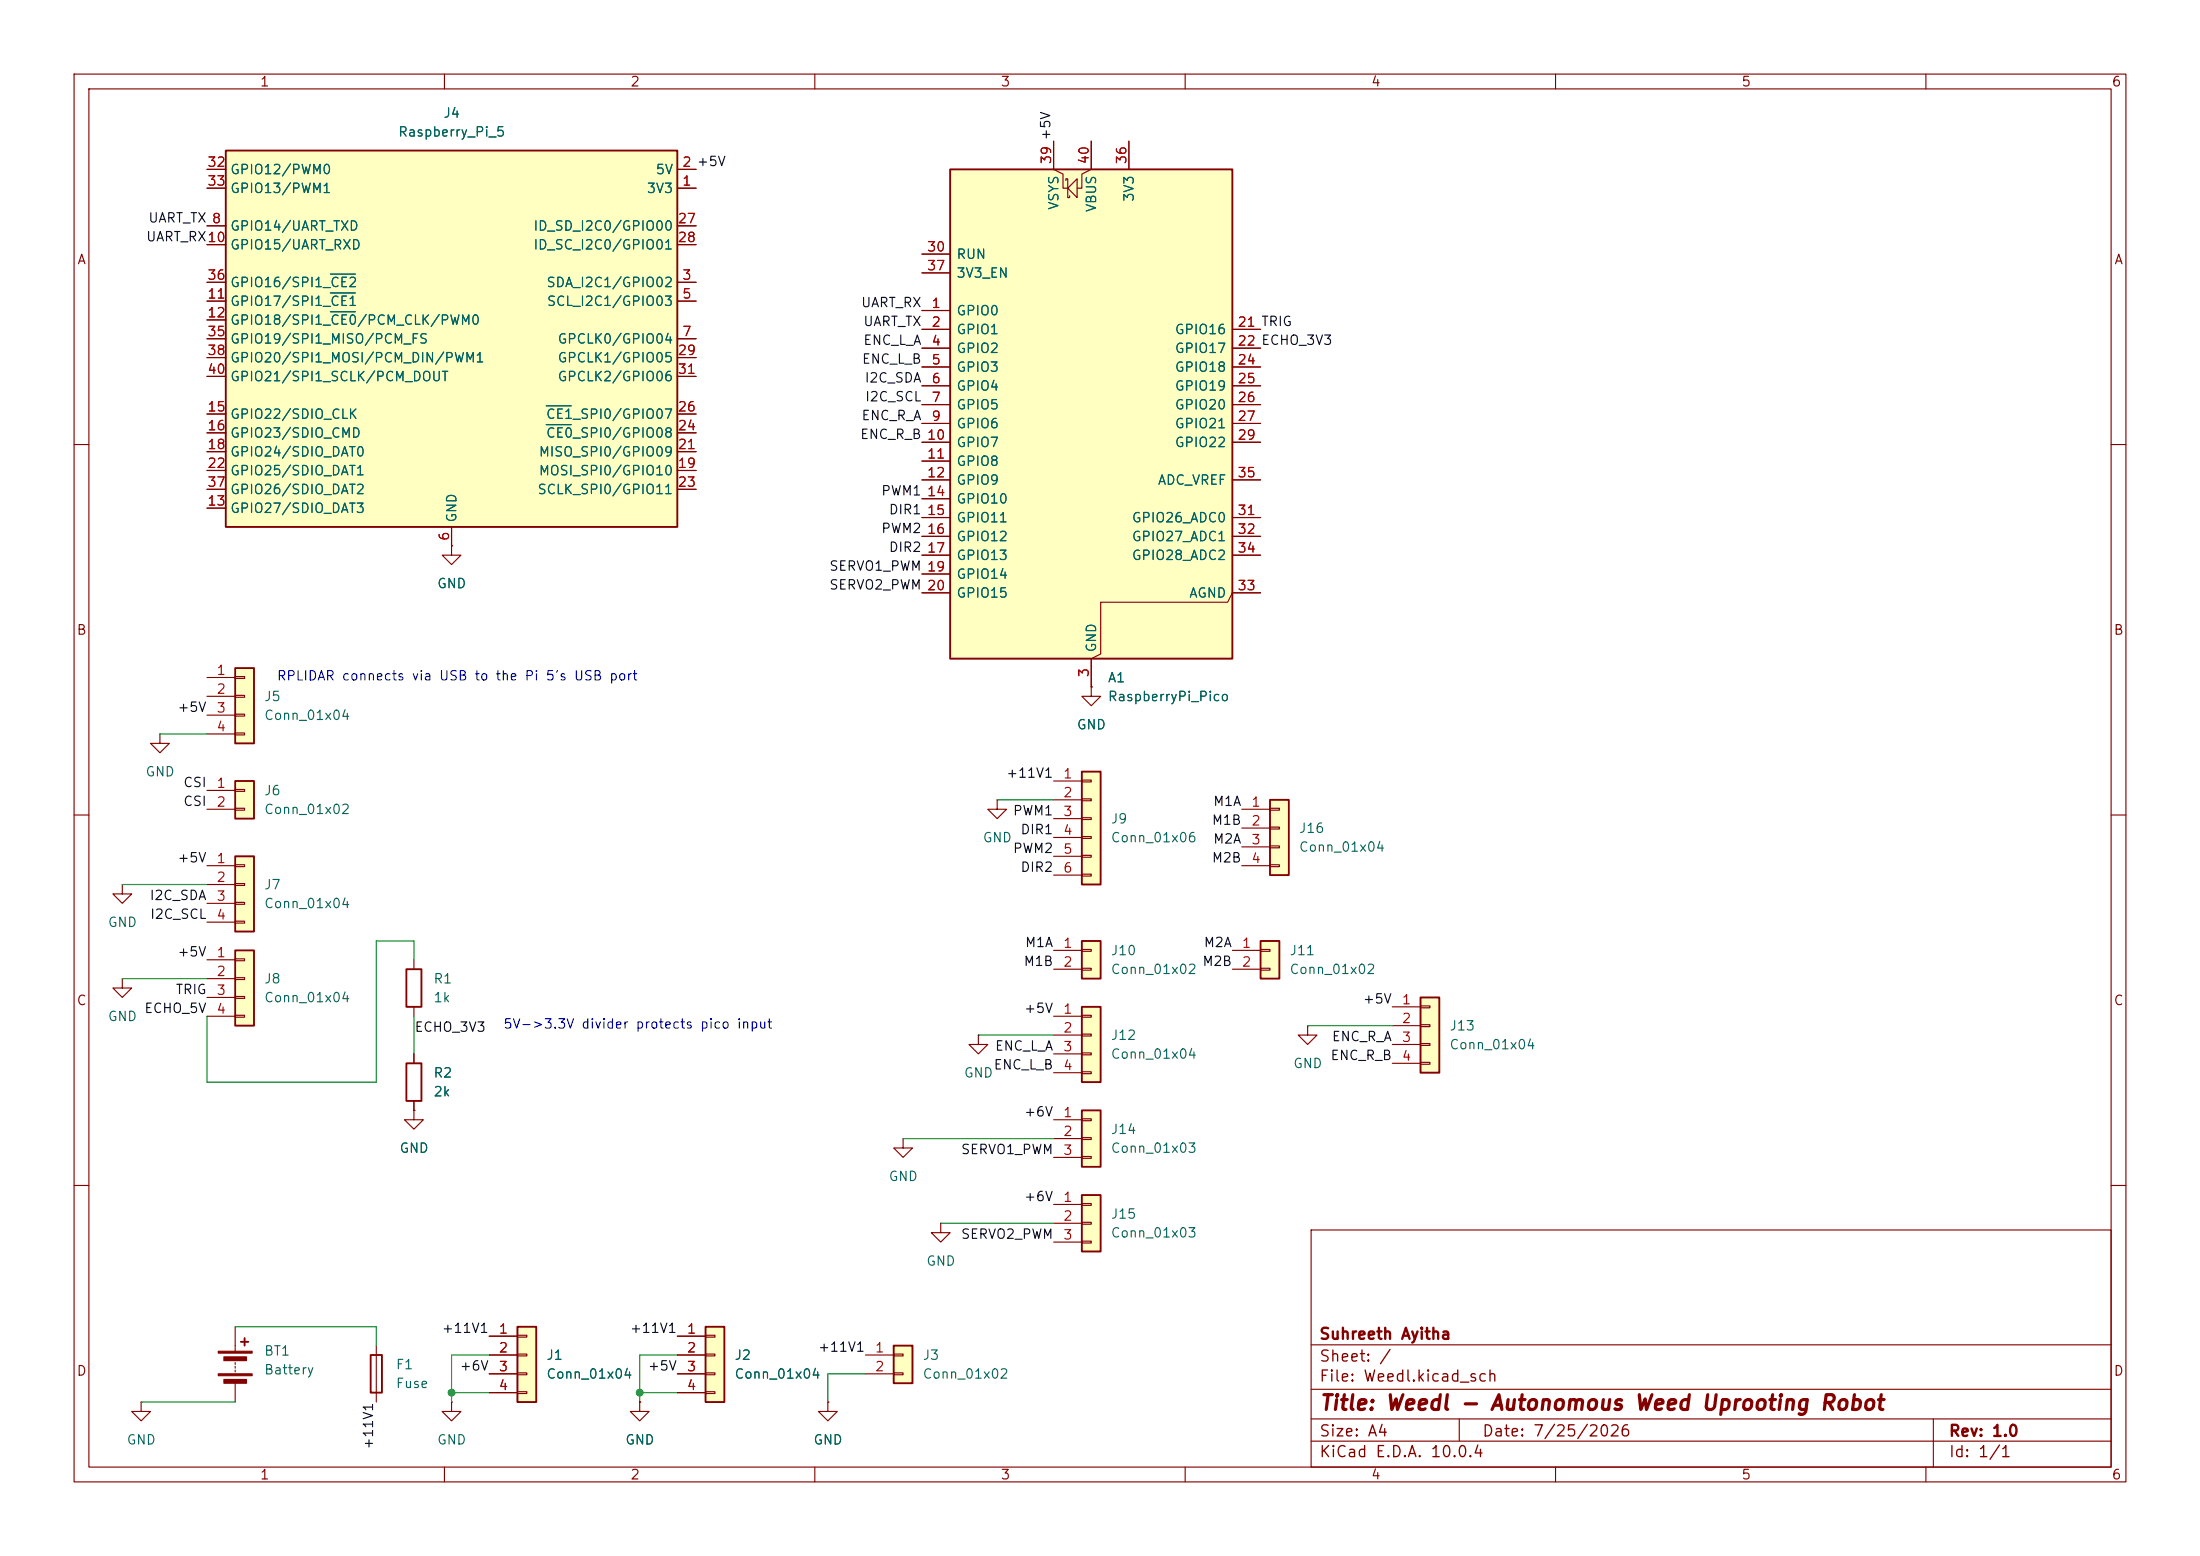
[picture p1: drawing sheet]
<svg xmlns="http://www.w3.org/2000/svg" width="297mm" height="210mm" viewBox="0 0 297 210" stroke-linecap="round" stroke-linejoin="round" font-family="sans-serif">
<g fill="none" stroke="#840000" stroke-width=".15">
<path d="M10 10h277v190h-277zM12 12h273v186h-273zM60 10v2M110 10v2M160 10v2M210 10v2M260 10v2M10 60h2M285 60h2M10 110h2M285 110h2M10 160h2"/>
<path d="M177 166h108v32h-108zM285 160h2M60 198v2M110 198v2M160 198v2M177 194.5h108M177 191.5h108M177 187.5h108M177 181.5h108M197 191.5v3M210 198v2M260 198v2"/>
<path d="M261 191.5v6.5"/>
</g>
<path d="M31.7 128.3h2.6v10.1h-2.6z" fill="#ffffc2"/>
<path d="M31.7 128.3h2.6v10.1h-2.6z" fill="none" stroke="#840000" stroke-width=".25"/>
<path d="M27.9 129.5h3.8M27.9 132.1h3.8M27.9 134.6h3.8M27.9 137.2h3.8M31.7 129.4h1.3v.3h-1.3zM31.7 132h1.3v.2h-1.3zM31.7 134.5h1.3v.2h-1.3zM31.7 137h1.3v.3h-1.3zM61 189.2v1.3h1.2l-1.2 1.3-1.3-1.3h1.3M61 189.2h.1M111.8 189.2v1.3h1.2l-1.2 1.3-1.3-1.3h1.3M111.8 189.2h.1" fill="none" stroke="#840000" stroke-width=".15"/>
<path d="M30.5 20.3h60.9v50.8h-60.9z" fill="#ffffc2"/>
<path d="M30.5 20.3h60.9v50.8h-60.9zM32.5 181.1h1M33 180.6v1M50 182.9h1.6v5.1h-1.6z" fill="none" stroke="#840000" stroke-width=".25"/>
<g fill="none" stroke="#840000" stroke-width=".15">
<path d="M27.9 25.4h2.6M27.9 22.9h2.6M27.9 38.1h2.6M27.9 30.5h2.6M27.9 33h2.6M91.4 25.4h2.6M91.4 22.9h2.6M91.4 38.1h2.6M91.4 30.5h2.6M91.4 33h2.6M27.9 40.6h2.6M27.9 45.7h2.6"/>
<path d="M27.9 43.2h2.6M27.9 55.9h2.6M27.9 58.4h2.6M27.9 48.3h2.6M27.9 50.8h2.6M91.4 40.6h2.6M91.4 45.7h2.6M91.4 55.9h2.6M91.4 58.4h2.6M91.4 48.3h2.6M91.4 50.8h2.6M27.9 68.6h2.6"/>
<path d="M27.9 61h2.6M27.9 63.5h2.6M27.9 66h2.6M61 71.1v2.6M91.4 61h2.6M91.4 63.5h2.6M91.4 66h2.6M134.6 108v1.2h1.3l-1.3 1.3-1.3-1.3h1.3M134.6 108h.1M31.7 179.1v3.3M19 189.2v1.3h1.3l-1.3 1.3-1.2-1.3h1.2M19 189.2h.1"/>
<path d="M31.7 183.9v.3M31.7 184.4v.3M31.7 184.9v.3M31.7 186.7v2.5M50.8 181.6v7.6"/>
</g>
<path d="M44.6 39.5h3.4M44.6 37h3.4M44.6 42.1h3.4M73.7 57.3h3.4M73.7 54.8h3.4" fill="none" stroke="#006464" stroke-width=".15"/>
<g fill="#840000" stroke="#840000" stroke-width=".15">
<path d="M29.5 182.4h4.5v.2h-4.5z"/>
<path d="M29.5 185.4h4.5v.3h-4.5z"/>
<path d="M30.2 183.1h3.1v.5h-3.1z"/>
<path d="M30.2 186.2h3.1v.5h-3.1z"/>
</g>
<path d="M31.7 90.2h2.6v10.1h-2.6z" fill="#ffffc2"/>
<path d="M31.7 90.2h2.6v10.1h-2.6z" fill="none" stroke="#840000" stroke-width=".25"/>
<path d="M61 73.7v1.2h1.2l-1.2 1.3-1.3-1.3h1.3M61 73.7h.1M21.6 99.1v1.2h1.3l-1.3 1.3-1.3-1.3h1.3M21.6 99.1h.1M27.9 91.4h3.8M27.9 94h3.8M27.9 96.5h3.8M27.9 99.1h3.8M31.7 91.3h1.3v.3h-1.3zM31.7 93.9h1.3v.2h-1.3zM31.7 96.4h1.3v.2h-1.3zM31.7 98.9h1.3v.3h-1.3z" fill="none" stroke="#840000" stroke-width=".15"/>
<path d="M31.7 115.6h2.6v10.1h-2.6z" fill="#ffffc2"/>
<path d="M31.7 115.6h2.6v10.1h-2.6z" fill="none" stroke="#840000" stroke-width=".25"/>
<path d="M27.9 116.8h3.8M27.9 119.4h3.8M31.7 116.7h1.3v.3h-1.3zM31.7 119.3h1.3v.2h-1.3zM27.9 121.9h3.8M27.9 124.5h3.8M31.7 121.8h1.3v.2h-1.3zM31.7 124.3h1.3v.3h-1.3z" fill="none" stroke="#840000" stroke-width=".15"/>
<path d="M146 135.9h2.6v10.2h-2.6z" fill="#ffffc2"/>
<path d="M146 135.9h2.6v10.2h-2.6z" fill="none" stroke="#840000" stroke-width=".25"/>
<path d="M142.2 137.2h3.8M142.2 139.7h3.8M146 137h1.3v.3h-1.3zM146 139.6h1.3v.2h-1.3zM142.2 142.2h3.8M142.2 144.8h3.8M146 142.1h1.3v.3h-1.3zM146 144.7h1.3v.2h-1.3z" fill="none" stroke="#840000" stroke-width=".15"/>
<path d="M31.7 105.4h2.6v5.1h-2.6z" fill="#ffffc2"/>
<path d="M31.7 105.4h2.6v5.1h-2.6z" fill="none" stroke="#840000" stroke-width=".25"/>
<path d="M27.9 106.7h3.8M27.9 109.2h3.8M31.7 106.6h1.3v.2h-1.3zM31.7 109.1h1.3v.2h-1.3z" fill="none" stroke="#840000" stroke-width=".15"/>
<path d="M191.8 134.6h2.5v10.2h-2.5z" fill="#ffffc2"/>
<path d="M191.8 134.6h2.5v10.2h-2.5z" fill="none" stroke="#840000" stroke-width=".25"/>
<path d="M188 135.9h3.8M188 138.4h3.8M191.8 135.8h1.2v.2h-1.2zM191.8 138.3h1.2v.3h-1.2zM188 141h3.8M188 143.5h3.8M191.8 140.8h1.2v.3h-1.2zM191.8 143.4h1.2v.2h-1.2z" fill="none" stroke="#840000" stroke-width=".15"/>
<path d="M120.6 181.6h2.6v5.1h-2.6z" fill="#ffffc2"/>
<path d="M120.6 181.6h2.6v5.1h-2.6z" fill="none" stroke="#840000" stroke-width=".25"/>
<path d="M116.8 182.9h3.8M116.8 185.4h3.8M120.6 182.8h1.3v.2h-1.3zM120.6 185.3h1.3v.2h-1.3z" fill="none" stroke="#840000" stroke-width=".15"/>
<path d="M146 161.3h2.6v7.6h-2.6z" fill="#ffffc2"/>
<path d="M146 161.3h2.6v7.6h-2.6z" fill="none" stroke="#840000" stroke-width=".25"/>
<path d="M142.2 162.6h3.8M142.2 165.1h3.8M142.2 167.6h3.8M146 162.4h1.3v.3h-1.3zM146 165h1.3v.2h-1.3zM146 167.5h1.3v.3h-1.3z" fill="none" stroke="#840000" stroke-width=".15"/>
<path d="M146 149.9h2.6v7.6h-2.6z" fill="#ffffc2"/>
<path d="M146 149.9h2.6v7.6h-2.6z" fill="none" stroke="#840000" stroke-width=".25"/>
<g fill="none" stroke="#840000" stroke-width=".15">
<path d="M16.5 119.4v1.3h1.3l-1.3 1.2-1.3-1.2h1.3M16.5 119.4h.1M16.5 132.1v1.3h1.3l-1.3 1.2-1.3-1.2h1.3M16.5 132.1h.1M132.1 139.7v1.3h1.2l-1.2 1.2-1.3-1.2h1.3M132.1 139.7h.1M176.5 138.4v1.3h1.3l-1.3 1.3-1.2-1.3h1.2M176.5 138.4h.1M142.2 151.1h3.8M142.2 153.7h3.8M142.2 156.2h3.8M146 151h1.3v.3h-1.3z"/>
<path d="M146 153.5h1.3v.3h-1.3zM146 156.1h1.3v.2h-1.3z"/>
</g>
<path d="M128.3 22.9h38.1v66h-38.1z" fill="#ffffc2"/>
<path d="M128.3 22.9h38.1v66h-38.1z" fill="none" stroke="#840000" stroke-width=".25"/>
<g fill="none" stroke="#840000" stroke-width=".15">
<path d="M142.2 19.1v3.8l1.3 .6v1.9h.6M147.3 19.1v3.8l-1.3 .6v1.9h-.6M152.4 19.1v3.8M124.5 34.3h3.8M124.5 36.8h3.8M143.9 24.4v-.3h.2v2.6h.3v-.3M144.1 25.4l1.3-1.3v2.6zM124.5 41.9h3.8M124.5 44.5h3.8M124.5 47h3.8M124.5 49.5h3.8M124.5 52.1h3.8"/>
<path d="M124.5 54.6h3.8M124.5 57.2h3.8M124.5 59.7h3.8M166.4 44.5h3.8M166.4 47h3.8M166.4 49.5h3.8M166.4 52.1h3.8M166.4 54.6h3.8M166.4 57.2h3.8M166.4 59.7h3.8M124.5 62.2h3.8M124.5 64.8h3.8"/>
<path d="M124.5 67.3h3.8M124.5 69.9h3.8M124.5 72.4h3.8M124.5 74.9h3.8M124.5 77.5h3.8M166.4 64.8h3.8M166.4 69.9h3.8M166.4 72.4h3.8M166.4 74.9h3.8M124.5 80h3.8M170.2 80h-3.8l-.7 1.3h-17.1v7l-1.3 .6v3.8M121.9 153.7v1.2h1.3l-1.3 1.3-1.3-1.3h1.3"/>
<path d="M121.9 153.7h.1"/>
</g>
<path d="M95.2 179.1h2.6v10.1h-2.6z" fill="#ffffc2"/>
<path d="M95.2 179.1h2.6v10.1h-2.6z" fill="none" stroke="#840000" stroke-width=".25"/>
<path d="M91.4 180.3h3.8M91.4 182.9h3.8M91.4 185.4h3.8M91.4 188h3.8M95.2 180.2h1.3v.3h-1.3zM95.2 182.8h1.3v.2h-1.3zM95.2 185.3h1.3v.2h-1.3zM95.2 187.8h1.3v.3h-1.3z" fill="none" stroke="#840000" stroke-width=".15"/>
<path d="M171.4 108h2.6v10.1h-2.6z" fill="#ffffc2"/>
<path d="M171.4 108h2.6v10.1h-2.6z" fill="none" stroke="#840000" stroke-width=".25"/>
<path d="M167.6 109.2h3.8M167.6 111.8h3.8M167.6 114.3h3.8M167.6 116.8h3.8M171.4 109.1h1.3v.2h-1.3zM171.4 111.6h1.3v.3h-1.3zM171.4 114.2h1.3v.2h-1.3zM171.4 116.7h1.3v.3h-1.3z" fill="none" stroke="#840000" stroke-width=".15"/>
<path d="M146 104.1h2.6v15.3h-2.6z" fill="#ffffc2"/>
<path d="M146 104.1h2.6v15.3h-2.6z" fill="none" stroke="#840000" stroke-width=".25"/>
<path d="M142.2 105.4h3.8M142.2 108h3.8M142.2 110.5h3.8M142.2 113h3.8M142.2 115.6h3.8M142.2 118.1h3.8M146 105.3h1.3v.2h-1.3zM146 107.8h1.3v.3h-1.3zM146 110.4h1.3v.2h-1.3zM146 112.9h1.3v.3h-1.3zM146 115.4h1.3v.3h-1.3zM146 118h1.3v.2h-1.3z" fill="none" stroke="#840000" stroke-width=".15"/>
<path d="M170.2 127h2.5v5.1h-2.5z" fill="#ffffc2"/>
<path d="M54.9 130.8h2v5.1h-2zM170.2 127h2.5v5.1h-2.5zM54.9 143.5h2v5.1h-2z" fill="none" stroke="#840000" stroke-width=".25"/>
<g fill="none" stroke="#840000" stroke-width=".15">
<path d="M147.3 92.7v1.3h1.3l-1.3 1.3-1.3-1.3h1.3M147.3 92.7h.1M55.9 129.5v1.3M55.9 135.9v1.3M166.4 128.3h3.8M166.4 130.8h3.8M170.2 128.1h1.2v.3h-1.2zM170.2 130.7h1.2v.2h-1.2zM55.9 149.9v1.2h1.2l-1.2 1.3-1.3-1.3h1.3M55.9 149.9h.1M55.9 142.2v1.3M55.9 148.6v1.3"/>
<path d="M127 165.1v1.3h1.3l-1.3 1.2-1.3-1.2h1.3M127 165.1h.1"/>
</g>
<path d="M146 127h2.6v5.1h-2.6z" fill="#ffffc2"/>
<path d="M146 127h2.6v5.1h-2.6z" fill="none" stroke="#840000" stroke-width=".25"/>
<path d="M142.2 128.3h3.8M142.2 130.8h3.8M146 128.1h1.3v.3h-1.3zM146 130.7h1.3v.2h-1.3z" fill="none" stroke="#840000" stroke-width=".15"/>
<path d="M69.8 179.1h2.6v10.1h-2.6z" fill="#ffffc2"/>
<path d="M69.8 179.1h2.6v10.1h-2.6z" fill="none" stroke="#840000" stroke-width=".25"/>
<g fill="none" stroke="#840000" stroke-width=".15">
<path d="M142.2 19.1v3.8M147.3 19.1v3.8M152.4 19.1v3.8M27.9 25.4h2.6M27.9 22.9h2.6M27.9 38.1h2.6M27.9 30.5h2.6M27.9 33h2.6M91.4 25.4h2.6M91.4 22.9h2.6M91.4 38.1h2.6M91.4 30.5h2.6"/>
<path d="M91.4 33h2.6M124.5 34.3h3.8M124.5 36.8h3.8M27.9 40.6h2.6M27.9 45.7h2.6M27.9 43.2h2.6M27.9 55.9h2.6M27.9 58.4h2.6M27.9 48.3h2.6M27.9 50.8h2.6M91.4 40.6h2.6M91.4 45.7h2.6"/>
<path d="M91.4 55.9h2.6M91.4 58.4h2.6M91.4 48.3h2.6M91.4 50.8h2.6M124.5 41.9h3.8M124.5 44.5h3.8M124.5 47h3.8M124.5 49.5h3.8M124.5 52.1h3.8M124.5 54.6h3.8M124.5 57.2h3.8M124.5 59.7h3.8"/>
<path d="M166.4 44.5h3.8M166.4 47h3.8M166.4 49.5h3.8M166.4 52.1h3.8M166.4 54.6h3.8M166.4 57.2h3.8M166.4 59.7h3.8M27.9 68.6h2.6M27.9 61h2.6M27.9 63.5h2.6M27.9 66h2.6M61 73.7h.1"/>
<path d="M61 71.1v2.6M91.4 61h2.6M91.4 63.5h2.6M91.4 66h2.6M124.5 62.2h3.8M124.5 64.8h3.8M124.5 67.3h3.8M124.5 69.9h3.8M124.5 72.4h3.8M124.5 74.9h3.8M124.5 77.5h3.8M166.4 64.8h3.8"/>
<path d="M166.4 69.9h3.8M166.4 72.4h3.8M166.4 74.9h3.8M124.5 80h3.8M147.3 92.7h.1M147.3 88.9v3.8M166.4 80h3.8M55.9 149.9h.1M55.9 142.2v1.3M55.9 148.6v1.3M66 180.3h3.8M66 182.9h3.8"/>
<path d="M66 185.4h3.8M66 188h3.8M69.8 180.2h1.3v.3h-1.3zM69.8 182.8h1.3v.2h-1.3zM69.8 185.3h1.3v.2h-1.3zM69.8 187.8h1.3v.3h-1.3zM86.4 189.2v1.3h1.2l-1.2 1.3-1.3-1.3h1.3M86.4 189.2h.1M91.4 180.3h3.8M91.4 182.9h3.8M91.4 185.4h3.8M91.4 188h3.8"/>
<path d="M111.8 189.2h.1"/>
</g>
<g fill="none" stroke="#009600" stroke-width=".15">
<path d="M21.6 99.1h6.3M16.5 119.4h11.4M134.6 108h7.6M16.5 132.1h11.4M55.9 129.5v-2.5h-5.1v19.1h-22.9v-8.9M55.9 137.2v5M132.1 139.7h10.1M176.5 138.4h11.5M121.9 153.7h20.3M31.7 179.1h19.1v2.5M127 165.1h15.2M19 189.2h12.7"/>
<path d="M61 188h5M66 182.9h-5v6.3M86.4 188h5M91.4 182.9h-5v6.3M116.8 185.4h-5v3.8"/>
</g>
<path d="M44.6 39.5h3.4M44.6 37h3.4M44.6 42.1h3.4M73.7 57.3h3.4M73.7 54.8h3.4" fill="none" stroke="#006464" stroke-width=".15"/>
<g fill="#009600" stroke="#009600" stroke-width=".14">
<circle cx="61" cy="188" r=".46"/>
<circle cx="86.4" cy="188" r=".46"/>
</g>
<text font-size="2" fill="#840000" x="178" y="190.8">Title: Weedl - Autonomous Weed Uprooting Robot</text>
<g font-size="1.5" fill="#840000">
<text x="178" y="184.2">Sheet: /</text>
<text x="178" y="181.2">Suhreeth Ayitha</text>
<text x="178" y="186.9">File: Weedl.kicad_sch</text>
<text x="178" y="197.1">KiCad E.D.A. 10.0.4</text>
<text x="178" y="194.3">Size: A4</text>
<text x="200" y="194.3">Date: 7/25/2026</text>
<text x="263" y="194.3">Rev: 1.0</text>
<text x="263" y="197.1">Id: 1/1</text>
</g>
<g font-size="1.3" fill="#840000">
<text x="35" y="12">1</text>
<text x="85" y="12">2</text>
<text x="135" y="12">3</text>
<text x="185" y="12">4</text>
<text x="235" y="12">5</text>
<text x="285" y="12">6</text>
<text x="10.3" y="36">A</text>
<text x="285.3" y="36">A</text>
<text x="10.3" y="86">B</text>
<text x="285.3" y="86">B</text>
<text x="10.3" y="136">C</text>
<text x="285.3" y="136">C</text>
<text x="10.3" y="186">D</text>
<text x="285.3" y="186">D</text>
<text x="35" y="200">1</text>
<text x="85" y="200">2</text>
<text x="135" y="200">3</text>
<text x="185" y="200">4</text>
<text x="235" y="200">5</text>
<text x="285" y="200">6</text>
</g>
<g font-size="1.3" fill="#006464">
<text x="59.8" y="16.2">J4</text>
<text x="31" y="23.8">GPIO12/PWM0</text>
<text x="53.7" y="18.8">Raspberry_Pi_5</text>
<text x="88.4" y="23.8">5V</text>
<text x="31" y="26.4">GPIO13/PWM1</text>
<text x="87.2" y="26.4">3V3</text>
<text x="143.2" y="28.4" transform="rotate(-90 143.2 28.4)">VSYS</text>
<text x="148.3" y="28.7" transform="rotate(-90 148.3 28.7)">VBUS</text>
<text x="153.4" y="27.3" transform="rotate(-90 153.4 27.3)">3V3</text>
<text x="31" y="31.5">GPIO14/UART_TXD</text>
<text x="31" y="34">GPIO15/UART_RXD</text>
<text x="71.9" y="31.5">ID_SD_I2C0/GPIO00</text>
<text x="71.9" y="34">ID_SC_I2C0/GPIO01</text>
<text x="129" y="35.3">RUN</text>
<text x="31" y="41.6">GPIO17/SPI1_CE1</text>
<text x="31" y="39.1">GPIO16/SPI1_CE2</text>
<text x="73.7" y="39.1">SDA_I2C1/GPIO02</text>
<text x="73.7" y="41.6">SCL_I2C1/GPIO03</text>
<text x="129" y="37.8">3V3_EN</text>
<text x="31" y="44.2">GPIO18/SPI1_CE0/PCM_CLK/PWM0</text>
<text x="31" y="46.7">GPIO19/SPI1_MISO/PCM_FS</text>
<text x="75.2" y="46.7">GPCLK0/GPIO04</text>
<text x="129" y="42.9">GPIO0</text>
<text x="129" y="45.4">GPIO1</text>
<text x="129" y="48">GPIO2</text>
<text x="158.5" y="45.4">GPIO16</text>
<text x="158.5" y="48">GPIO17</text>
<text x="31" y="49.2">GPIO20/SPI1_MOSI/PCM_DIN/PWM1</text>
<text x="31" y="51.8">GPIO21/SPI1_SCLK/PCM_DOUT</text>
<text x="75.2" y="49.2">GPCLK1/GPIO05</text>
<text x="75.2" y="51.8">GPCLK2/GPIO06</text>
<text x="129" y="50.5">GPIO3</text>
<text x="129" y="53">GPIO4</text>
<text x="158.5" y="50.5">GPIO18</text>
<text x="158.5" y="53">GPIO19</text>
<text x="31" y="56.9">GPIO22/SDIO_CLK</text>
<text x="31" y="59.4">GPIO23/SDIO_CMD</text>
<text x="73.6" y="59.4">CE0_SPI0/GPIO08</text>
<text x="73.6" y="56.9">CE1_SPI0/GPIO07</text>
<text x="129" y="55.6">GPIO5</text>
<text x="129" y="58.1">GPIO6</text>
<text x="158.5" y="55.6">GPIO20</text>
<text x="158.5" y="58.1">GPIO21</text>
<text x="31" y="61.9">GPIO24/SDIO_DAT0</text>
<text x="31" y="64.5">GPIO25/SDIO_DAT1</text>
<text x="72.6" y="64.5">MOSI_SPI0/GPIO10</text>
<text x="72.6" y="61.9">MISO_SPI0/GPIO09</text>
<text x="129" y="60.7">GPIO7</text>
<text x="129" y="63.2">GPIO8</text>
<text x="129" y="65.7">GPIO9</text>
<text x="156.2" y="65.7">ADC_VREF</text>
<text x="158.5" y="60.7">GPIO22</text>
<text x="31" y="69.6">GPIO27/SDIO_DAT3</text>
<text x="31" y="67">GPIO26/SDIO_DAT2</text>
<text x="61.9" y="70.6" transform="rotate(-90 61.9 70.6)">GND</text>
<text x="72.5" y="67">SCLK_SPI0/GPIO11</text>
<text x="129" y="68.3">GPIO10</text>
<text x="129" y="70.8">GPIO11</text>
<text x="152.7" y="70.8">GPIO26_ADC0</text>
<text x="129" y="73.4">GPIO12</text>
<text x="129" y="75.9">GPIO13</text>
<text x="152.7" y="73.4">GPIO27_ADC1</text>
<text x="152.7" y="75.9">GPIO28_ADC2</text>
<text x="58.9" y="79.7">GND</text>
<text x="129" y="78.4">GPIO14</text>
<text x="129" y="81">GPIO15</text>
<text x="160.4" y="81">AGND</text>
<text x="148.3" y="88.1" transform="rotate(-90 148.3 88.1)">GND</text>
<text x="35.6" y="95">J5</text>
<text x="149.5" y="92.4">A1</text>
<text x="149.5" y="95">RaspberryPi_Pico</text>
<text x="35.6" y="97.5">Conn_01x04</text>
<text x="145.3" y="98.8">GND</text>
<text x="19.6" y="105.1">GND</text>
<text x="35.6" y="107.7">J6</text>
<text x="35.6" y="110.2">Conn_01x02</text>
<text x="149.9" y="111.5">J9</text>
<text x="175.3" y="112.7">J16</text>
<text x="132.6" y="114">GND</text>
<text x="149.9" y="114">Conn_01x06</text>
<text x="175.3" y="115.3">Conn_01x04</text>
<text x="14.5" y="125.4">GND</text>
<text x="35.6" y="120.4">J7</text>
<text x="35.6" y="122.9">Conn_01x04</text>
<text x="149.9" y="131.8">Conn_01x02</text>
<text x="149.9" y="129.2">J10</text>
<text x="174" y="131.8">Conn_01x02</text>
<text x="174" y="129.2">J11</text>
<text x="35.6" y="133.1">J8</text>
<text x="35.6" y="135.6">Conn_01x04</text>
<text x="58.4" y="133.1">R1</text>
<text x="58.4" y="135.6">1k</text>
<text x="14.5" y="138.1">GND</text>
<text x="149.9" y="143.2">Conn_01x04</text>
<text x="149.9" y="140.7">J12</text>
<text x="195.6" y="141.9">Conn_01x04</text>
<text x="195.6" y="139.4">J13</text>
<text x="58.4" y="145.8">R2</text>
<text x="58.4" y="148.3">2k</text>
<text x="130" y="145.8">GND</text>
<text x="174.5" y="144.5">GND</text>
<text x="53.8" y="155.9">GND</text>
<text x="149.9" y="155.9">Conn_01x03</text>
<text x="149.9" y="153.4">J14</text>
<text x="119.9" y="159.7">GND</text>
<text x="149.9" y="167.3">Conn_01x03</text>
<text x="149.9" y="164.8">J15</text>
<text x="125" y="171.2">GND</text>
<text x="35.6" y="183.3">BT1</text>
<text x="35.6" y="185.8">Battery</text>
<text x="53.3" y="185.1">F1</text>
<text x="73.7" y="183.9">J1</text>
<text x="99.1" y="183.9">J2</text>
<text x="124.5" y="183.9">J3</text>
<text x="53.3" y="187.7">Fuse</text>
<text x="73.7" y="186.4">Conn_01x04</text>
<text x="99.1" y="186.4">Conn_01x04</text>
<text x="124.5" y="186.4">Conn_01x02</text>
<text x="17" y="195.3">GND</text>
<text x="58.9" y="195.3">GND</text>
<text x="84.3" y="195.3">GND</text>
<text x="109.7" y="195.3">GND</text>
</g>
<g font-size="1.3" fill="#a90000">
<text x="27.9" y="22.8">32</text>
<text x="92" y="22.8">2 +5V</text>
<text x="92" y="22.8">2</text>
<text x="142.2" y="22.3" transform="rotate(-90 142.2 22.3)">39 +5V</text>
<text x="142.2" y="22.3" transform="rotate(-90 142.2 22.3)">39</text>
<text x="147.3" y="22.3" transform="rotate(-90 147.3 22.3)">40</text>
<text x="152.4" y="22.3" transform="rotate(-90 152.4 22.3)">36</text>
<text x="27.9" y="25.4">33</text>
<text x="92" y="25.4">1</text>
<text x="27.9" y="33">10</text>
<text x="28.5" y="30.5">8</text>
<text x="91.4" y="30.5">27</text>
<text x="91.4" y="33">28</text>
<text x="125.1" y="34.3">30</text>
<text x="27.9" y="40.6">11</text>
<text x="27.9" y="38.1">36</text>
<text x="92" y="38.1">3</text>
<text x="92" y="40.6">5</text>
<text x="125.1" y="36.8">37</text>
<text x="125.7" y="41.9">1</text>
<text x="27.9" y="43.2">12</text>
<text x="27.9" y="45.7">35</text>
<text x="92" y="45.7">7</text>
<text x="125.7" y="44.4">2</text>
<text x="125.7" y="47">4</text>
<text x="167" y="44.4">21 TRIG</text>
<text x="167" y="47">22 ECHO_3V3</text>
<text x="167" y="44.4">21</text>
<text x="167" y="47">22</text>
<text x="27.9" y="48.2">38</text>
<text x="27.9" y="50.8">40</text>
<text x="91.4" y="48.2">29</text>
<text x="91.4" y="50.8">31</text>
<text x="125.7" y="49.5">5</text>
<text x="125.7" y="52">6</text>
<text x="167" y="49.5">24</text>
<text x="167" y="52">25</text>
<text x="27.9" y="55.9">15</text>
<text x="27.9" y="58.4">16</text>
<text x="91.4" y="58.4">24</text>
<text x="91.4" y="55.9">26</text>
<text x="125.1" y="59.7">10</text>
<text x="125.7" y="54.6">7</text>
<text x="125.7" y="57.1">9</text>
<text x="167" y="54.6">26</text>
<text x="167" y="57.1">27</text>
<text x="167" y="59.7">29</text>
<text x="27.9" y="60.9">18</text>
<text x="27.9" y="63.5">22</text>
<text x="91.4" y="63.5">19</text>
<text x="91.4" y="60.9">21</text>
<text x="125.1" y="62.2">11</text>
<text x="125.1" y="64.7">12</text>
<text x="167" y="64.7">35</text>
<text x="27.9" y="68.6">13</text>
<text x="27.9" y="66">37</text>
<text x="91.4" y="66">23</text>
<text x="125.1" y="67.3">14</text>
<text x="125.1" y="69.8">15</text>
<text x="167" y="69.8">31</text>
<text x="60.9" y="73.1" transform="rotate(-90 60.9 73.1)">6</text>
<text x="125.1" y="72.4">16</text>
<text x="125.1" y="74.9">17</text>
<text x="125.1" y="77.4">19</text>
<text x="167" y="72.4">32</text>
<text x="167" y="74.9">34</text>
<text x="125.1" y="80">20</text>
<text x="167" y="80">33</text>
<text x="29.1" y="91.4">1</text>
<text x="29.1" y="94">2</text>
<text x="147.3" y="91.5" transform="rotate(-90 147.3 91.5)">3</text>
<text x="29.1" y="96.5">3</text>
<text x="29.1" y="99">4</text>
<text x="29.1" y="106.7">1</text>
<text x="143.4" y="105.4">1</text>
<text x="143.4" y="107.9">2</text>
<text x="29.1" y="109.2">2</text>
<text x="143.4" y="110.5">3</text>
<text x="143.4" y="113">4</text>
<text x="168.8" y="109.2">1</text>
<text x="168.8" y="111.7">2</text>
<text x="29.1" y="116.8">1</text>
<text x="29.1" y="119.4">2</text>
<text x="143.4" y="115.5">5</text>
<text x="143.4" y="118.1">6</text>
<text x="168.8" y="114.3">3</text>
<text x="168.8" y="116.8">4</text>
<text x="29.1" y="121.9">3</text>
<text x="29.1" y="124.4">4</text>
<text x="29.1" y="129.5">1</text>
<text x="143.4" y="128.2">1</text>
<text x="143.4" y="130.8">2</text>
<text x="167.6" y="128.2">1</text>
<text x="167.6" y="130.8">2</text>
<text x="29.1" y="132.1">2</text>
<text x="29.1" y="134.6">3</text>
<text x="29.1" y="137.1">4</text>
<text x="143.4" y="137.1">1</text>
<text x="189.2" y="135.9">1</text>
<text x="143.4" y="139.7">2</text>
<text x="143.4" y="142.2">3</text>
<text x="189.2" y="138.4">2</text>
<text x="189.2" y="140.9">3</text>
<text x="189.2" y="143.5">4</text>
<text x="143.4" y="144.8">4</text>
<text x="143.4" y="151.1">1</text>
<text x="143.4" y="153.6">2</text>
<text x="143.4" y="156.2">3</text>
<text x="143.4" y="162.5">1</text>
<text x="143.4" y="165.1">2</text>
<text x="143.4" y="167.6">3</text>
<text x="67.2" y="180.3">1</text>
<text x="67.2" y="182.9">2</text>
<text x="67.2" y="185.4">3</text>
<text x="92.6" y="180.3">1</text>
<text x="92.6" y="182.9">2</text>
<text x="92.6" y="185.4">3</text>
<text x="118" y="182.9">1</text>
<text x="118" y="185.4">2</text>
<text x="67.2" y="187.9">4</text>
<text x="92.6" y="187.9">4</text>
</g>
<g font-size="1.3" fill="#0f0f0f">
<text x="19.6" y="32.9">UART_RX10</text>
<text x="19.9" y="30.4">UART_TX 8</text>
<text x="116.2" y="41.8">UART_RX</text>
<text x="116.5" y="46.9">ENC_L_A</text>
<text x="116.5" y="44.3">UART_TX</text>
<text x="116.3" y="49.4">ENC_L_B</text>
<text x="116.6" y="51.9">I2C_SDA</text>
<text x="116" y="59.6">ENC_R_B 10</text>
<text x="116.2" y="57">ENC_R_A</text>
<text x="116.7" y="54.5">I2C_SCL</text>
<text x="118.9" y="67.2">PWM1</text>
<text x="119.9" y="69.7">DIR1</text>
<text x="111.9" y="77.3">SERVO1_PWM 19</text>
<text x="118.9" y="72.3">PWM2</text>
<text x="119.9" y="74.8">DIR2</text>
<text x="111.9" y="79.9">SERVO2_PWM 20</text>
<text x="23.9" y="96.4">+5V</text>
<text x="24.7" y="106.6">CSI</text>
<text x="135.7" y="105.3">+11V1</text>
<text x="24.7" y="109.1">CSI</text>
<text x="136.7" y="110.4">PWM1</text>
<text x="137.7" y="112.9">DIR1</text>
<text x="163.5" y="111.6">M1B</text>
<text x="163.7" y="109.1">M1A</text>
<text x="23.9" y="116.7">+5V</text>
<text x="136.7" y="115.4">PWM2</text>
<text x="137.7" y="118">DIR2</text>
<text x="163.5" y="116.7">M2B</text>
<text x="163.7" y="114.2">M2A</text>
<text x="20.1" y="121.8">I2C_SDA</text>
<text x="20.2" y="124.3">I2C_SCL</text>
<text x="23.9" y="129.4">+5V</text>
<text x="138.1" y="130.7">M1B</text>
<text x="138.3" y="128.1">M1A</text>
<text x="162.2" y="130.7">M2B</text>
<text x="162.4" y="128.1">M2A</text>
<text x="19.4" y="137">ECHO_5V</text>
<text x="23.6" y="134.5">TRIG</text>
<text x="138.2" y="137">+5V</text>
<text x="183.9" y="135.8">+5V</text>
<text x="55.9" y="139.6">ECHO_3V3</text>
<text x="134.2" y="142.1">ENC_L_A</text>
<text x="179.5" y="143.4">ENC_R_B</text>
<text x="179.7" y="140.8">ENC_R_A</text>
<text x="134.1" y="144.7">ENC_L_B</text>
<text x="138.2" y="151">+6V</text>
<text x="129.6" y="156.1">SERVO1_PWM</text>
<text x="129.6" y="167.5">SERVO2_PWM</text>
<text x="138.2" y="162.4">+6V</text>
<text x="59.5" y="180.2">+11V1</text>
<text x="62" y="185.3">+6V</text>
<text x="84.9" y="180.2">+11V1</text>
<text x="87.4" y="185.3">+5V</text>
<text x="110.3" y="182.8">+11V1</text>
<text x="50.7" y="195.7" transform="rotate(-90 50.7 195.7)">+11V1</text>
</g>
<g font-size="1.3" fill="#0000c2">
<text x="37.3" y="92.2">RPLIDAR connects via USB to the Pi 5's USB port</text>
<text x="67.9" y="139.2">5V-&gt;3.3V divider protects pico input</text>
</g>
</svg>
